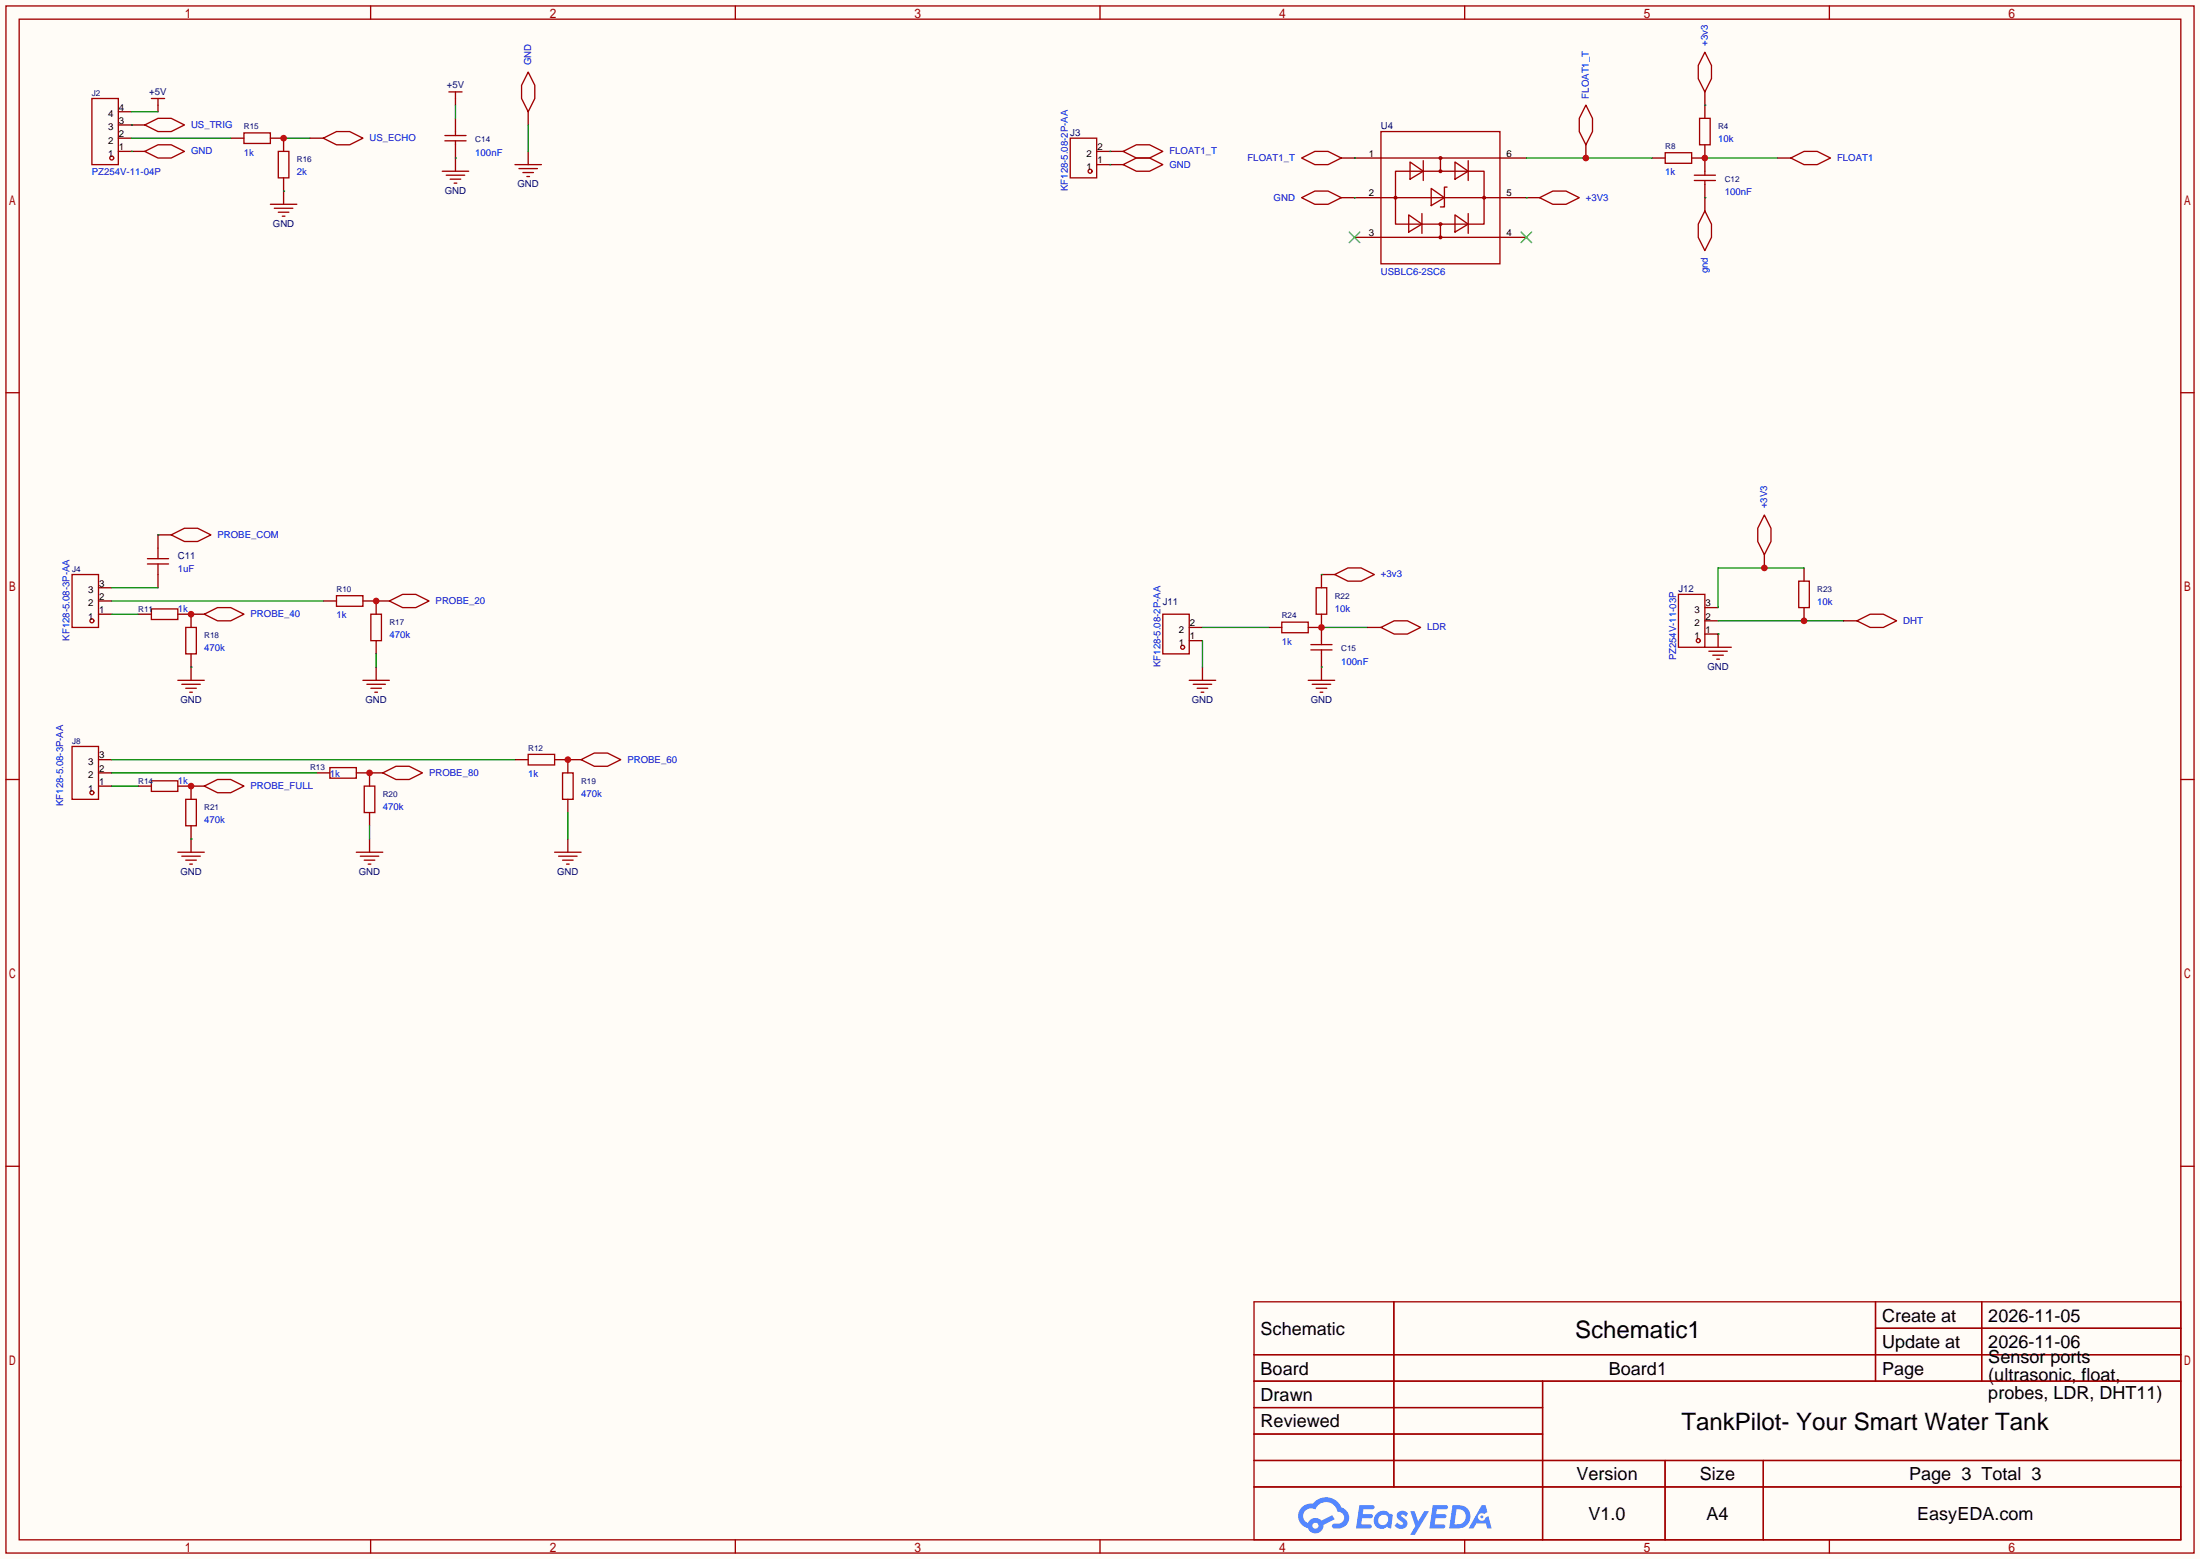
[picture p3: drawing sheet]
<svg xmlns="http://www.w3.org/2000/svg" width="423mm" height="299mm" viewBox="0 0 423 299" stroke-linecap="round" stroke-linejoin="round" font-family="sans-serif">
<path d="M0 0h422.7v299.5h-422.7z" fill="#fffcf7"/>
<g fill="none" stroke="#a10000" stroke-width=".25">
<path d="M1.1 1.1h420.4v297.2h-420.4zM3.7 3.7h415.3v292.1h-415.3zM71.2 1.1v2.6M141.3 1.1v2.6M211.3 1.1v2.6M281.4 1.1v2.6M351.5 1.1v2.6M1.1 75.4h2.6M419 75.4h2.5M1.1 149.7h2.6M419 149.7h2.5M1.1 224h2.6"/>
<path d="M419 224h2.5M240.9 250.1h178.1v45.7h-178.1zM267.8 250.1v35.5M360.3 250.1v15.2M360.3 255.1h58.7M380.7 250.1v15.2M240.9 260.2h178.1M240.9 265.3h178.1M240.9 270.4h55.5M240.9 275.5h55.5M296.4 265.3v30.5M71.2 295.8v2.5"/>
<path d="M141.3 295.8v2.5M211.3 295.8v2.5M240.9 280.5h178.1M240.9 285.6h178.1M281.4 295.8v2.5M319.9 280.5v15.3M338.8 280.5v15.3M351.5 295.8v2.5"/>
</g>
<g fill="#5487ff">
<path d="M268.7 290.5a1.3 1.3 0 0 1 1.8 .2l-.4 .7a.54 .54 0 0 0-.9-.3l.1 .2a1.58 1.58 0 0 1 1.1 1.6 1.43 1.43 0 0 1-2.5 .2l.5-.6a.64 .64 0 0 0 .5 .4 .64 .64 0 0 0 .7-.2l-.2-.3a1.35 1.35 0 0 1-.9-1.8z"/>
<path d="M270.9 290.3h.9l.6 1.9 1.2-1.9h.9l-2.7 4.5h-.9l1-1.7z"/>
<path d="M261.2 289.1h1.6a1.31 1.31 0 0 1 1.2 .2 .4 .4 0 0 1-.3 .6h-1.8l-.1 .9h1.6a.4 .4 0 0 1 .4 .5 .4 .4 0 0 1-.4 .3h-1.7l-.2 1.2h.8a1.23 1.23 0 0 1 1.2 .2 .39 .39 0 0 1-.3 .6h-2.7z"/>
<path d="M275.3 289.1h1.6a1.32 1.32 0 0 1 1.2 .2 .39 .39 0 0 1-.3 .6h-1.8l-.1 .9h1.6a.4 .4 0 0 1 .4 .5 .4 .4 0 0 1-.4 .3h-1.7l-.2 1.2h.8a1.23 1.23 0 0 1 1.2 .2 .39 .39 0 0 1-.3 .6h-2.7z"/>
<path d="M284.7 289.1h.7l.3 1.4-.6 .3a.75 .75 0 0 0-1.1 .3 .75 .75 0 0 0 .5 1.1 .75 .75 0 0 0 .9-.7l.5-.3 .7 2.4h-.9l-.2-1h-1.9l-.5 1h-.9z"/>
<path d="M279.1 289.1l-.7 4.5h1.5a2.27 2.27 0 0 0 2.6-2.3 2.27 2.27 0 0 0-2.7-2.2zM279.8 289.9a1.5 1.5 0 0 1 1.8 1.5 1.5 1.5 0 0 1-1.9 1.4h-.3z"/>
<path d="M264.5 290.7a1.6 1.6 0 0 0-.4 2.2 1.6 1.6 0 0 0 2.2 .5l.2-.2 .8 .4 .3-2.5-.2-.3h-.5a1.58 1.58 0 0 0-2.4-.1zM265.1 291.3a.99 .99 0 0 1 1.6 .3 .99 .99 0 0 1-.9 1.3 .94 .94 0 0 1-1-.5 .94 .94 0 0 1 .3-1.1z"/>
<path d="M250.1 289.5a2.37 2.37 0 0 0 1.2 4 1.54 1.54 0 0 0 1.7 1 1.54 1.54 0 0 0 1.3-1.6l2.1-1.1-.5-.8-2 1.1a1.57 1.57 0 0 0-2.6 .5 1.5 1.5 0 0 1-.8-2.1 1.5 1.5 0 0 1 2.2-.5 2.23 2.23 0 0 1 2.3-1.5 2.23 2.23 0 0 1 2 1.9 1.16 1.16 0 0 1 1.2 1 1.16 1.16 0 0 1-1.1 1.3h-.6a.47 .47 0 0 0-.6 .4 .47 .47 0 0 0 .4 .5 2.19 2.19 0 0 0 2.4-.8 2.19 2.19 0 0 0 .1-2.5l-1.1-.8a3.2 3.2 0 0 0-5.5-.7l-1.1 .1zM252.1 293.1a.6 .6 0 0 1 1.2 0 .6 .6 0 0 1-1.2 0z"/>
<circle cx="284.7" cy="291.4" r=".28"/>
</g>
<g fill="none" stroke="#a10000" stroke-width=".25">
<path d="M17.7 18.9h5v12.7h-5zM29.1 18.9h2.5M30.4 18.9v1.3M86.2 17.7h2.6M87.5 17.7v1.2M101.5 13.8l1.2 2.6v2.5l-1.2 2.6-1.3-2.6v-2.5zM27.8 24l2.6-1.3h2.5l2.5 1.3-2.5 1.3h-2.5zM27.8 29.1l2.6-1.3h2.5l2.5 1.3-2.5 1.3h-2.5zM46.9 25.5h5v2.1h-5zM53.5 29.1h2v5.1h-2zM85.5 27.1h4M85.5 26h4"/>
<path d="M87.5 25.3v.7M87.5 27.1v.7M205.6 26.5h5.1v7.7h-5.1zM265.3 25.3h22.9v25.4h-22.9zM265.3 30.4h22.9M265.3 38h22.9M268.1 32.9h17v10.2h-17zM270.9 31.1l2.5 1.8-2.5 1.5zM273.4 30.9v3.8M275 36.2l2.5 1.8-2.5 1.5zM276.7 30.4v2.5M278 35.9h-.5v3.9h-.8"/>
<path d="M279.5 31.1l2.6 1.8-2.6 1.5zM282.1 30.9v3.8M319.9 29.3h5.1v2.1h-5.1zM325.5 34.7h4.1M325.5 33.7h4.1M326.5 22.7h2v5.1h-2zM327.5 32.9v.8M327.5 34.7v.7M265.3 45.6h22.9M270.6 41.3l2.6 1.8-2.6 1.5zM273.2 41v3.8M276.7 43.1v2.5"/>
<path d="M279.5 41.3l2.6 1.8-2.6 1.5zM282.1 41v3.8M13.8 110.4h5.1v10.1h-5.1zM28.3 108.3h4.1M28.3 107.3h4.1M29.1 117h5.1v2h-5.1zM30.4 105.3v2M30.4 108.3v2.1M64.6 114.4h5.1v2.1h-5.1zM71.2 118h2.1v5.1h-2.1zM223.4 118h5.1v7.6h-5.1zM246.3 119.5h5v2h-5z"/>
<path d="M252.9 112.9h2v5.1h-2zM322.5 114.2h5v10.1h-5zM345.6 111.6h2v5.1h-2zM35.7 120.5h2v5.1h-2zM251.8 124.8h4.1M251.8 123.8h4.1M253.9 123.1v.7M253.9 124.8v.8M13.8 143.4h5.1v10.1h-5.1zM29.1 150h5.1v2h-5.1zM35.7 153.5h2v5.1h-2zM63.4 147.4h5.1v2.1h-5.1z"/>
<path d="M70 151h2v5.1h-2zM101.5 144.9h5.1v2h-5.1zM108.1 148.5h2v5h-2z"/>
<circle cx="21.5" cy="30.4" r=".38"/>
<circle cx="209.4" cy="32.9" r=".38"/>
<circle cx="268.1" cy="38" r=".25"/>
<circle cx="276.7" cy="30.4" r=".25"/>
<circle cx="276.7" cy="32.9" r=".25"/>
<circle cx="285.1" cy="38" r=".25"/>
<circle cx="276.7" cy="43.1" r=".25"/>
<circle cx="276.7" cy="45.6" r=".25"/>
<circle cx="17.7" cy="119.3" r=".38"/>
<circle cx="227.2" cy="124.3" r=".38"/>
<circle cx="326.3" cy="123.1" r=".38"/>
<circle cx="17.7" cy="152.3" r=".38"/>
</g>
<g fill="none" stroke="#870000" stroke-width=".25">
<path d="M87.5 18.9v1.3M22.7 29.1h5.1M22.7 26.5h2.6M22.7 24h5.1M22.7 21.5h2.6M30.4 20.2v1.3M44.3 26.5h2.6M51.9 26.5h2.6v2.6M54.5 34.2v2.5M87.5 22.7v2.6M87.5 27.8v2.6M101.5 21.5v2.5"/>
<path d="M210.7 29.1h2.5M210.7 31.6h2.5M260.2 30.4h5.1M260.2 38h5.1M288.2 30.4h5M288.2 38h5M317.4 30.4h2.5M325 30.4h2.5M327.5 20.2v2.5M327.5 27.8v5.1M327.5 35.4v2.6M260.2 45.6h5.1"/>
<path d="M288.2 45.6h5M18.9 118h2.6M18.9 115.4h2.6M18.9 112.9h2.6M26.5 118h2.6M30.4 102.7v2.6M30.4 110.4v2.5M34.2 118h2.5v2.5M62.1 115.4h2.5M69.7 115.4h2.6v2.6M253.9 110.4v2.5M253.9 118v5.1"/>
<path d="M327.5 119.3h2.6M327.5 116.7h2.6M346.6 109.1v2.5M346.6 116.7v2.6M36.7 125.6v2.5M72.3 123.1v2.5M228.5 123.1h2.5M228.5 120.5h2.5M243.7 120.5h2.6M251.3 120.5h2.6M253.9 125.6v2.5M327.5 121.8h2.6"/>
<path d="M18.9 151h2.6M18.9 148.5h2.6M18.9 145.9h2.6M26.5 151h2.6M34.2 151h2.5v2.5M36.7 158.6v2.6M60.8 148.5h2.6M68.5 148.5h2.5v2.5M71 156.1v2.5M98.9 145.9h2.6M106.6 145.9h2.5v2.6M109.1 153.5v2.6"/>
</g>
<path d="M259.2 44.6l2 2M261.2 44.6l-2 2M292.2 44.6l2.1 2M294.3 44.6l-2.1 2" fill="none" stroke="#3c3" stroke-width=".25"/>
<path d="M25.3 24h.1M25.3 29.1h.1M25.3 21.5h5.1M25.3 26.5h19M54.5 26.5h5.1" fill="none" stroke="#008700" stroke-width=".25"/>
<circle cx="54.5" cy="26.5" r=".63" fill="#c00"/>
<path d="M54.5 36.7v2.5M59.6 26.5h2.5M87.5 30.4v2.5M101.5 29.1v2.5M213.2 29.1h2.6M213.2 31.6h2.6M257.7 38h2.5M257.7 30.4h2.5M293.2 38h2.6M304.7 27.8v2.6M36.7 118h2.5" fill="none" stroke="#870000" stroke-width=".25"/>
<g fill="none" stroke="#a10000" stroke-width=".25">
<path d="M51.9 39.2h5.1M62.1 26.5l2.5-1.2h2.6l2.5 1.2-2.5 1.3h-2.6zM85 32.9h5M85.7 33.7h3.6M86.5 34.4h2M87.2 35.2h.6M98.9 31.6h5.1M99.7 32.4h3.6M100.5 33.1h2M101.2 33.9h.5M215.8 29.1l2.5-1.3h2.6l2.5 1.3-2.5 1.3h-2.6zM215.8 31.6l2.5-1.2h2.6l2.5 1.2-2.5 1.3h-2.6z"/>
<path d="M250.1 30.4l2.5-1.3h2.5l2.6 1.3-2.6 1.2h-2.5zM250.1 38l2.5-1.3h2.5l2.6 1.3-2.6 1.2h-2.5zM295.8 38l2.5-1.3h2.6l2.5 1.3-2.5 1.2h-2.6zM304.7 20.2l1.2 2.5v2.6l-1.2 2.5-1.3-2.5v-2.6zM52.7 40h3.6M53.5 40.8h2M54.2 41.5h.5M39.2 118l2.6-1.3h2.5l2.6 1.3-2.6 1.3h-2.5z"/>
</g>
<path d="M54.5 36.7h.1M87.5 30.4h.1M87.5 20.2v2.5M101.5 24v5.1M213.2 31.6h.1M213.2 29.1h.1M260.2 30.4h.1M260.2 38h.1M293.2 38h.1M327.5 30.4h14" fill="none" stroke="#008700" stroke-width=".25"/>
<circle cx="327.5" cy="30.4" r=".63" fill="#c00"/>
<path d="M341.5 30.4h2.5" fill="none" stroke="#870000" stroke-width=".25"/>
<path d="M344 30.4l2.6-1.3h2.5l2.6 1.3-2.6 1.2h-2.5z" fill="none" stroke="#a10000" stroke-width=".25"/>
<path d="M293.2 30.4h24.2" fill="none" stroke="#008700" stroke-width=".25"/>
<circle cx="304.7" cy="30.4" r=".63" fill="#c00"/>
<path d="M327.5 17.7v2.5M327.5 38v2.5M30.4 102.7h2.5" fill="none" stroke="#870000" stroke-width=".25"/>
<path d="M327.5 10l1.3 2.6v2.5l-1.3 2.6-1.2-2.6v-2.5zM327.5 40.5l1.3 2.6v2.5l-1.3 2.5-1.2-2.5v-2.5zM32.9 102.7l2.5-1.2h2.6l2.5 1.2-2.5 1.3h-2.6z" fill="none" stroke="#a10000" stroke-width=".25"/>
<path d="M327.5 38h.1M327.5 20.2h.1M21.5 112.9h8.9M21.5 115.4h40.6M30.4 102.7h.1M36.7 118h.1M72.3 115.4h.1" fill="none" stroke="#008700" stroke-width=".25"/>
<circle cx="36.7" cy="118" r=".63" fill="#c00"/>
<path d="M72.3 115.4h2.5M36.7 128.1v2.6M72.3 128.1v2.6" fill="none" stroke="#870000" stroke-width=".25"/>
<path d="M34.2 130.7h5M34.9 131.4h3.6M35.7 132.2h2M36.4 133h.6M69.7 130.7h5.1M70.5 131.4h3.5M71.2 132.2h2.1M72 133h.5" fill="none" stroke="#a10000" stroke-width=".25"/>
<path d="M21.5 118h5M36.7 128.1h.1M72.3 125.6v2.5" fill="none" stroke="#008700" stroke-width=".25"/>
<circle cx="72.3" cy="115.4" r=".63" fill="#c00"/>
<g fill="none" stroke="#a10000" stroke-width=".25">
<path d="M74.8 115.4l2.5-1.2h2.6l2.5 1.2-2.5 1.3h-2.6zM34.2 163.7h5M34.9 164.5h3.6M35.7 165.2h2M36.4 166h.6M68.5 163.7h5M69.2 164.5h3.6M70 165.2h2M70.7 166h.5M106.6 163.7h5M107.3 164.5h3.6M108.1 165.2h2"/>
<path d="M108.8 166h.5"/>
</g>
<path d="M21.5 151h5M36.7 151h.1M36.7 161.2h.1" fill="none" stroke="#008700" stroke-width=".25"/>
<path d="M36.7 151h2.5M36.7 161.2v2.5M71 161.2v2.5M109.1 161.2v2.5" fill="none" stroke="#870000" stroke-width=".25"/>
<circle cx="36.7" cy="151" r=".63" fill="#c00"/>
<path d="M39.2 151l2.6-1.3h2.5l2.6 1.3-2.6 1.3h-2.5zM73.5 148.5l2.6-1.3h2.5l2.6 1.3-2.6 1.2h-2.5z" fill="none" stroke="#a10000" stroke-width=".25"/>
<path d="M71 148.5h2.5" fill="none" stroke="#870000" stroke-width=".25"/>
<path d="M71 148.5h.1" fill="none" stroke="#008700" stroke-width=".25"/>
<circle cx="71" cy="148.5" r=".63" fill="#c00"/>
<path d="M21.5 148.5h39.3M21.5 145.9h77.4M71 158.6v2.6M109.1 145.9h.1M109.1 156.1v5.1" fill="none" stroke="#008700" stroke-width=".25"/>
<path d="M109.1 145.9h2.5" fill="none" stroke="#870000" stroke-width=".25"/>
<circle cx="109.1" cy="145.9" r=".63" fill="#c00"/>
<path d="M111.6 145.9l2.6-1.2h2.5l2.6 1.2-2.6 1.3h-2.5z" fill="none" stroke="#a10000" stroke-width=".25"/>
<path d="M253.9 120.5h8.9" fill="none" stroke="#008700" stroke-width=".25"/>
<circle cx="253.9" cy="120.5" r=".63" fill="#c00"/>
<path d="M253.9 110.4h.1M330.1 119.3h24.1M231 120.5h12.7M231 123.1v5M253.9 128.1h.1M330.1 121.8h.1" fill="none" stroke="#008700" stroke-width=".25"/>
<path d="M253.9 110.4h2.5M231 128.1v2.6M253.9 128.1v2.6M262.8 120.5h2.5M330.1 121.8v2.5" fill="none" stroke="#870000" stroke-width=".25"/>
<g fill="none" stroke="#a10000" stroke-width=".25">
<path d="M256.4 110.4l2.6-1.3h2.5l2.5 1.3-2.5 1.2h-2.5zM228.5 130.7h5.1M229.2 131.4h3.6M230 132.2h2M230.8 133h.5M251.3 130.7h5.1M252.1 131.4h3.6M252.9 132.2h2M253.6 133h.5M265.3 120.5l2.5-1.2h2.6l2.5 1.2-2.5 1.3h-2.6zM327.5 124.3h5.1M328.3 125.1h3.6"/>
<path d="M329.1 125.9h2M329.8 126.6h.5"/>
</g>
<circle cx="346.6" cy="119.3" r=".63" fill="#c00"/>
<path d="M339 106.6v2.5M354.2 119.3h2.5" fill="none" stroke="#870000" stroke-width=".25"/>
<path d="M339 98.9l1.2 2.6v2.5l-1.2 2.6-1.3-2.6v-2.5zM356.7 119.3l2.6-1.3h2.5l2.6 1.3-2.6 1.2h-2.5z" fill="none" stroke="#a10000" stroke-width=".25"/>
<path d="M346.6 109.1h-16.5v7.6" fill="none" stroke="#008700" stroke-width=".25"/>
<circle cx="339" cy="109.1" r=".63" fill="#c00"/>
<g font-size="4.6">
<text x="302.6" y="257">Schematic1</text>
<text x="323" y="274.8">TankPilot- Your Smart Water Tank</text>
</g>
<g font-size="3.5">
<text x="242.2" y="256.4">Schematic</text>
<text x="361.6" y="253.9">Create at</text>
<text x="382" y="253.9">2026-11-05</text>
<text x="361.6" y="259">Update at</text>
<text x="382" y="259">2026-11-06</text>
<text x="382" y="261.7">Sensor ports</text>
<text x="242.2" y="264">Board</text>
<text x="242.2" y="269.1">Drawn</text>
<text x="309.1" y="264">Board1</text>
<text x="361.6" y="264">Page</text>
<text x="382" y="265.2">(ultrasonic, float,</text>
<text x="382" y="268.7">probes, LDR, DHT11)</text>
<text x="242.2" y="274.2">Reviewed</text>
<text x="302.9" y="284.4">Version</text>
<text x="326.6" y="284.4">Size</text>
<text x="366.8" y="284.4">Page 3 Total 3</text>
<text x="305.2" y="292">V1.0</text>
<text x="327.8" y="292">A4</text>
<text x="368.3" y="292">EasyEDA.com</text>
</g>
<g font-size="1.8" fill="#00f">
<text x="328.1" y="8.8" transform="rotate(-90 328.1 8.8)">+3v3</text>
<text x="102" y="12.6" transform="rotate(-90 102 12.6)">GND</text>
<text x="305.2" y="18.9" transform="rotate(-90 305.2 18.9)">FLOAT1_T</text>
<text x="36.7" y="24.6">US_TRIG</text>
<text x="36.7" y="29.6">GND</text>
<text x="46.9" y="29.9">1k</text>
<text x="71" y="27.1">US_ECHO</text>
<text x="91.3" y="29.9">100nF</text>
<text x="224.7" y="29.6">FLOAT1_T</text>
<text x="330.1" y="27.4">10k</text>
<text x="17.7" y="33.7">PZ254V-11-04P</text>
<text x="57" y="33.7">2k</text>
<text x="224.7" y="32.2">GND</text>
<text x="239.7" y="30.9">FLOAT1_T</text>
<text x="319.9" y="33.7">1k</text>
<text x="352.9" y="30.9">FLOAT1</text>
<text x="205.2" y="36.7" transform="rotate(-90 205.2 36.7)">KF128-5.08-2P-AA</text>
<text x="244.7" y="38.5">GND</text>
<text x="304.7" y="38.5">+3V3</text>
<text x="331.3" y="37.5">100nF</text>
<text x="265.3" y="52.8">USBLC6-2SC6</text>
<text x="328.1" y="52.5" transform="rotate(-90 328.1 52.5)">gnd</text>
<text x="339.5" y="97.7" transform="rotate(-90 339.5 97.7)">+3V3</text>
<text x="41.8" y="103.3">PROBE_COM</text>
<text x="34.2" y="109.9">1uF</text>
<text x="265.3" y="110.9">+3v3</text>
<text x="34.2" y="117.5">1k</text>
<text x="48.1" y="118.5">PROBE_40</text>
<text x="64.6" y="118.8">1k</text>
<text x="83.7" y="116">PROBE_20</text>
<text x="256.4" y="117.5">10k</text>
<text x="349.1" y="116.3">10k</text>
<text x="365.6" y="119.8">DHT</text>
<text x="13.4" y="123.1" transform="rotate(-90 13.4 123.1)">KF128-5.08-3P-AA</text>
<text x="39.2" y="125.1">470k</text>
<text x="74.8" y="122.6">470k</text>
<text x="246.3" y="123.9">1k</text>
<text x="274.2" y="121.1">LDR</text>
<text x="222.9" y="128.1" transform="rotate(-90 222.9 128.1)">KF128-5.08-2P-AA</text>
<text x="257.7" y="127.7">100nF</text>
<text x="322" y="126.9" transform="rotate(-90 322 126.9)">PZ254V-11-03P</text>
<text x="63.4" y="149.3">1k</text>
<text x="82.4" y="149">PROBE_80</text>
<text x="101.5" y="149.3">1k</text>
<text x="120.5" y="146.5">PROBE_60</text>
<text x="12.1" y="154.8" transform="rotate(-90 12.1 154.8)">KF128-5.08-3P-AA</text>
<text x="34.2" y="150.5">1k</text>
<text x="48.1" y="151.6">PROBE_FULL</text>
<text x="73.5" y="155.6">470k</text>
<text x="111.6" y="153.1">470k</text>
<text x="39.2" y="158.2">470k</text>
</g>
<g font-size="1.8" fill="#000080">
<text x="85.8" y="16.9">+5V</text>
<text x="28.7" y="18.2">+5V</text>
<text x="205.6" y="26.1">J3</text>
<text x="265.3" y="24.8">U4</text>
<text x="99.4" y="36">GND</text>
<text x="85.4" y="37.3">GND</text>
<text x="52.4" y="43.6">GND</text>
<text x="34.2" y="107.4">C11</text>
<text x="322.5" y="113.7">J12</text>
<text x="223.4" y="116.3">J11</text>
<text x="328" y="128.7">GND</text>
<text x="34.6" y="135">GND</text>
<text x="70.2" y="135">GND</text>
<text x="229" y="135">GND</text>
<text x="251.8" y="135">GND</text>
<text x="34.6" y="168.1">GND</text>
<text x="68.9" y="168.1">GND</text>
<text x="107" y="168.1">GND</text>
</g>
<g font-size="1.8">
<text x="20.8" y="22.5">4</text>
<text x="22.9" y="23.8">3</text>
<text x="22.9" y="21.2">4</text>
<text x="20.8" y="27.6">2</text>
<text x="20.8" y="25">3</text>
<text x="22.9" y="28.9">1</text>
<text x="22.9" y="26.3">2</text>
<text x="210.8" y="28.9">2</text>
<text x="20.8" y="30.1">1</text>
<text x="208.7" y="32.7">1</text>
<text x="208.7" y="30.1">2</text>
<text x="210.8" y="31.4">1</text>
<text x="263" y="30.1">1</text>
<text x="289.4" y="30.1">6</text>
<text x="263" y="37.7">2</text>
<text x="289.4" y="37.7">5</text>
<text x="263" y="45.4">3</text>
<text x="289.4" y="45.4">4</text>
<text x="17" y="113.9">3</text>
<text x="19" y="112.7">3</text>
<text x="17" y="119">1</text>
<text x="17" y="116.5">2</text>
<text x="19" y="117.8">1</text>
<text x="19" y="115.2">2</text>
<text x="325.6" y="117.8">3</text>
<text x="327.7" y="119">2</text>
<text x="327.7" y="116.5">3</text>
<text x="226.5" y="124.1">1</text>
<text x="226.5" y="121.6">2</text>
<text x="228.6" y="122.8">1</text>
<text x="228.6" y="120.3">2</text>
<text x="325.6" y="122.8">1</text>
<text x="325.6" y="120.3">2</text>
<text x="327.7" y="121.6">1</text>
<text x="17" y="149.5">2</text>
<text x="17" y="147">3</text>
<text x="19" y="148.2">2</text>
<text x="19" y="145.7">3</text>
<text x="17" y="152">1</text>
<text x="19" y="150.8">1</text>
</g>
<g font-size="1.6" fill="#000080">
<text x="17.7" y="18.5">J2</text>
<text x="46.9" y="24.8">R15</text>
<text x="91.3" y="27.4">C14</text>
<text x="319.9" y="28.6">R8</text>
<text x="330.1" y="24.8">R4</text>
<text x="57" y="31.2">R16</text>
<text x="331.3" y="35">C12</text>
<text x="13.8" y="109.9">J4</text>
<text x="64.6" y="113.7">R10</text>
<text x="349.1" y="113.7">R23</text>
<text x="26.5" y="117.5">R11</text>
<text x="246.3" y="118.8">R24</text>
<text x="256.4" y="115">R22</text>
<text x="39.2" y="122.6">R18</text>
<text x="74.8" y="120.1">R17</text>
<text x="257.7" y="125.1">C15</text>
<text x="13.8" y="142.9">J8</text>
<text x="59.6" y="148">R13</text>
<text x="101.5" y="144.2">R12</text>
<text x="26.5" y="150.5">R14</text>
<text x="39.2" y="155.6">R21</text>
<text x="73.5" y="153.1">R20</text>
<text x="111.6" y="150.5">R19</text>
</g>
</svg>
